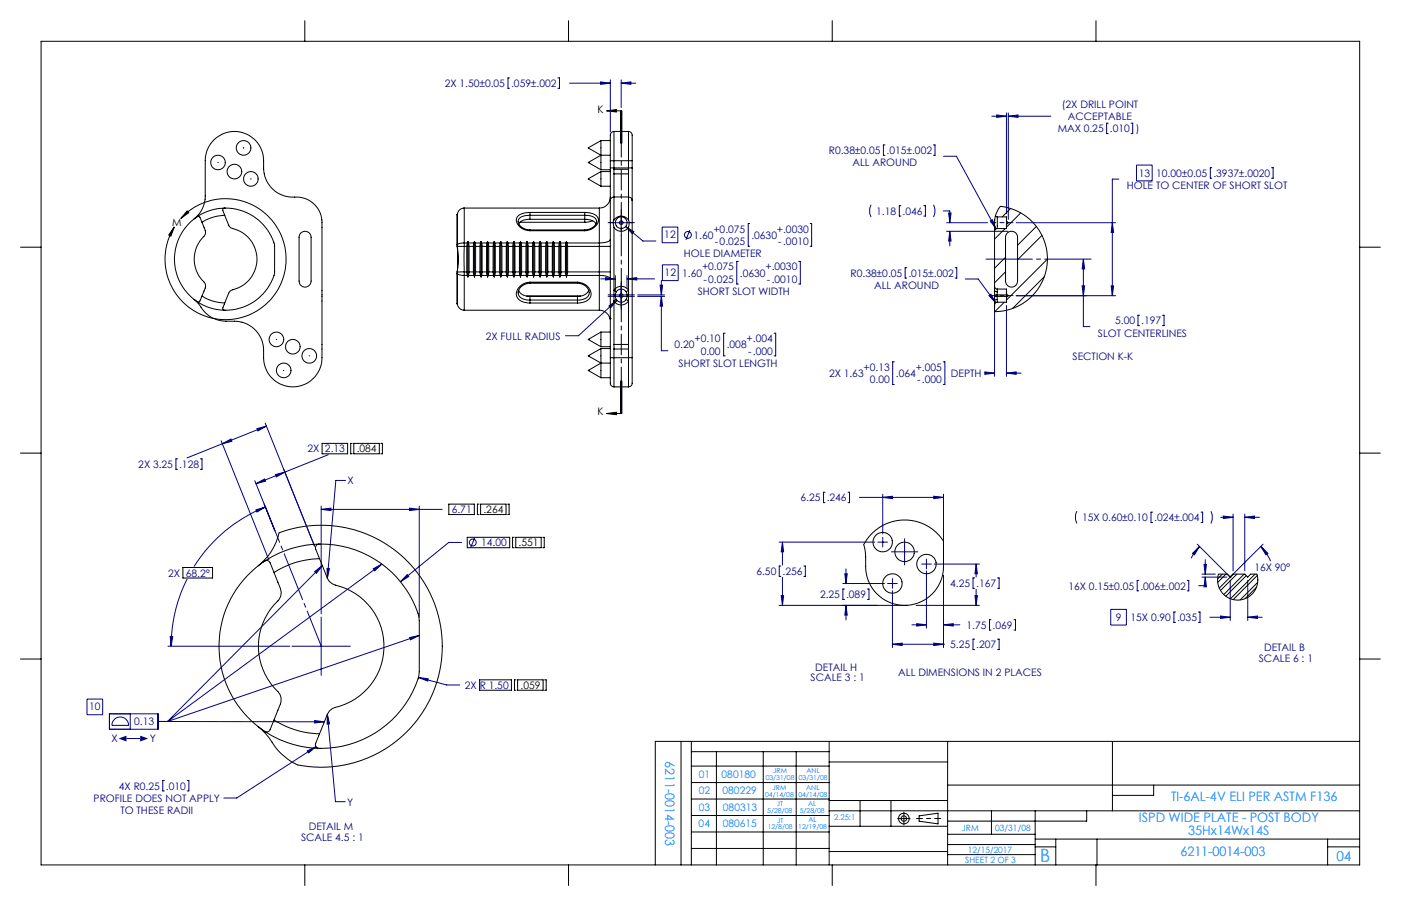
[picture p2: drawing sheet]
<svg xmlns="http://www.w3.org/2000/svg" width="432mm" height="279mm" viewBox="0 0 432 279" stroke-linecap="round" stroke-linejoin="round" font-family="sans-serif">
<g fill="none" stroke="#000" stroke-width=".31">
<path d="M12.7 12.7h406.4v254h-406.4zM93.9 6.4v6.3M175.2 6.4v6.3M256.5 6.4v6.3M337.8 6.4v6.3M6.3 76.2h6.4M419.1 76.2h6.3M6.3 139.7h6.4M419.1 139.7h6.3M6.3 203.2h6.4M419.1 203.2h6.3M209.9 228.6v38.1"/>
<path d="M213.1 228.6v38.1M213.1 231.8h42.5M213.1 236.3h42.5M220.8 231.8v34.9M235.2 231.8v34.9M245.4 231.8v34.9M255.6 228.6v38.1M255.6 235h36.5M292.1 228.6v38.1M342.9 228.6v21.4M419.1 228.6h-217.1v38.1M213.1 241.3h42.5"/>
<path d="M213.1 246.4h42.5M213.1 251.5h42.5M213.1 256.6h42.5M255.6 250h163.5M255.6 246.9h36.5M255.6 254.8h36.5M265.1 246.9v7.9M274.6 246.9v7.9M276.6 252.4h3.9M278.6 250.5v3.9M283.3 251.6l5.8-.8v3.3l-5.8-.8zM292.1 242.1h127"/>
<path d="M292.1 257.3h27M305.6 250v7.3M319.1 250v16.7M319.1 258.8h100M325.4 258.8v7.9M334.9 250v3.2h-42.8M338.1 258.8v7.9M355.6 242.1v3.2h-12.7M409.2 258.8v7.9M93.9 266.7v6.4M175.2 266.7v6.4M213.1 261.7h42.5"/>
<path d="M255.6 262.6h36.5M256.5 266.7v6.4M292.1 260.5h27M292.1 263.6h27M319.1 261.2h6.3M337.8 266.7v6.4M409.2 261.2h9.9"/>
<circle cx="278.6" cy="252.4" r="1.65"/>
<circle cx="278.6" cy="252.4" r=".83"/>
</g>
<path d="M282.5 252.4h7.4" fill="none" stroke="#000" stroke-width=".31" stroke-dasharray="15.2 1.3 1.3 1.3" stroke-dashoffset="13.4"/>
<g fill="none" stroke="#000080" stroke-width=".31">
<path d="M350.3 50.9h4.8v4.9h-4.8zM204.1 70h4.8v4.9h-4.8zM212.6 70.9l-1.2 3M204.2 81.7h4.8v4.8h-4.8zM146.3 165.8l-1.2 3M342.3 187.9h4.9v4.9h-4.9zM35.3 221.8a2.57 2.57 0 0 1 2.8-.5 2.57 2.57 0 0 1 1.5 2.4h-5.1l.1-.9zM39 227.8h4.2"/>
<circle cx="212" cy="72.4" r="1.06"/>
<circle cx="145.7" cy="167.3" r="1.07"/>
</g>
<path d="M36.5 227.8l2.5 .9v-1.8zM43.2 226.9l2.4 .9-2.4 .9z" fill="#000080"/>
<g fill="none" stroke="#000080" stroke-width=".31">
<path d="M157 24h-.4v3.2h.4M171.9 24h.5v3.2h-.5M175.5 25.6h12.6M185.1 25.3l3 .3-3 .4zM188.1 24.6v16.1M191.5 24.6v8.6M191.5 25.6h4.5M191.5 25.6l3-.3v.7zM305.7 35.8h4.5M307.2 35.5l3 .3-3 .4zM310.2 34.8v31.1M310.8 35.8l3-.3v.7z"/>
<path d="M310.8 34.8v32.9M310.8 35.8h13.1M341.6 38h-.5v3.2h.5M348.6 38h.5v3.2h-.5M272.8 44.7h-.5v3.2h.5M287.7 44.7h.5v3.2h-.5M290.8 48.2h4l12.2 22.4M344.8 55.2h-2v36M373.5 51.7h-.5v3.3h.5M391.9 51.7h.5v3.3h-.5M189.2 68.7h4.5M191.5 66.4v4.5"/>
<path d="M192.8 69.8l2.6 1.7-.5 .6zM192.8 69.8l5.4 4.5h3.9M231.1 68.9h-.5v7.1h.5M249.7 68.9h.5v7.1h-.5M268.5 63.1l-.5 1.5 .1 1.2 .4 1.1M277.7 63.4h-.5v3.2h.5M284.7 63.4h.5v3.2h-.5M287.7 63.1l.4 1.5-.1 1.5-.3 .8M290.7 65.1h2v3.6M291.7 68.7h12.7M291.7 71.3h19.1M292.4 65.7h.7l-.4 3z"/>
<path d="M292.7 71.3l.4 3h-.7zM292.7 71.3v4.5M305.2 68.1l.7-.3 1.1 2.8zM313.2 68.7h30.7M333.9 79.9l.4 3h-.8zM333.9 79.9v20.8h2M342.8 68.7l.4 3h-.7zM185.2 86h4.5M186.7 85.6l3 .4-3 .4zM187.7 94.4l2.4-1.8-1.9 2.3zM189.2 90.9h4.5M189.2 91.4h4.5"/>
<path d="M189.7 85v5M190.1 92.6l-11.8 10.9h-4M191.5 88.7v5M193.3 86l3-.4v.8zM193.3 85v4M193.3 86h8.5M196.5 90.9h8.3M196.5 91.4h8.3M203.4 87.9h.8l-.4 3zM203.8 91.4l.4 3h-.8zM203.8 91.4v16.8h2M203.8 86.5v4.4"/>
<path d="M227.6 80.6h-.5v7h.5M246.2 80.6h.5v7h-.5M279.5 82.5h-.5v3.3h.5M294.4 82.5h.5v3.3h-.5M297.5 86h4l5.4 7.4M304.8 91.2l.6-.5 1.5 2.7zM306.5 91.7v24.4M310.2 94.2v21.9M313.2 91.2h30.7M333.5 88.2h.8l-.4 3zM342.5 88.2h.7l-.4 3zM351.2 97.2h-.5v3.2h.5"/>
<path d="M358.3 97.2h.5v3.2h-.5M223.5 102.8h-.5v6.9h.5M238.6 102.8h.5v6.9h-.5M275.6 111.6h-.5v7h.5M290.7 111.6h.5v7h-.5M303.5 114.7l3 .4-3 .3zM304.6 115.1h1.9M310.2 115.1l3-.4v.7zM310.2 115.1h4.5M68.2 135.9l14.7 36.7M68.5 136.8l2.7-1.4 .3 .7zM79.2 132.2l2.9-.8-2.6 1.5z"/>
<path d="M81.7 130.5l15.2 37.9M82.1 131.4l-24.5 9.8M54.7 141.5h-.5v3.2h.5M61.8 141.5h.5v3.2h-.5M78.5 148.2l6.2 15.5-3.3-8.3M78.9 157.2l2.9-.8-2.6 1.5zM78.9 149.2l2.7-1.5 .2 .7zM81.8 156.4a46 46 0 0 0-22 18.3M84.9 146.4l2.9-.8-2.6 1.5zM99 157.1l3-.4v.7zM99 156.1v33.2M99 157.1h37.3"/>
<path d="M101.2 140.2l-22.3 9M106.5 148.2h-3l-2.6 30.1M126.2 156.7l3 .4-3 .3zM129.2 156.1v34.3M254.3 151.8h-.5v3.2h.5M261.4 151.8h.4v3.2h-.4M264.9 153.4h25.9M272.1 153.4l3-.4v.8zM272.1 152.4v12.3M287.8 153l3 .4-3 .4zM290.8 152.4v17.7M331.9 157.7l-.4 1.4v1.2l.4 1.1"/>
<path d="M355.2 157.9h-.4v3.2h.4M370.2 157.9h.5v3.2h-.5M373.2 157.7l.4 1.4v1.2l-.4 1.1M376.2 159.5h3.8M377 159.1l3 .4-3 .4zM380 158.5v17.6M383.6 159.5l3-.4v.8zM383.6 158.5v17.6M383.6 159.5h4.6M57.7 178.5a46.7 46.7 0 0 0-5 20.8M97 176.3l2.3-1.9-1.8 2.4zM99.3 174.4l-47.7 48.1"/>
<path d="M100.8 175.3l.7 .1-.6 2.9zM115 175.4l2.7-1.4-2.2 2zM117.7 174l-66.1 48.5M125.5 177.2l.5 .6-2.6 1.6zM142.3 167.3h-4l-14.9 12.1M240.1 167.2h29.5M240.7 174.6h-.5v3.2h.5M241.2 167.2l.3 3h-.7zM241.2 167.2v7.1M241.2 178v8.7M247.8 174.6h.4v3.2h-.4M259.8 180h12.8"/>
<path d="M260.4 177h.7l-.4 3zM260.7 175.4v4.6M270.5 167.2h3M272.1 165.7v3M273.5 180h3M274.7 170.2h8.2M275.1 178.4v3M278.8 166.2v8M284.1 174h3M285.5 172.4v3M285.5 176.1v17.6M287.9 174h14"/>
<path d="M290.8 177.4v22.3M300.4 178.2h-.5v3.2h.5M300.8 174l.4 3h-.7zM300.8 174v3.9M307.4 178.2h.5v3.2h-.5M351 179h-.5v3.2h.5M365.9 179h.5v3.2h-.5M367.6 170.6l2.1-2.1-1.6 2.6zM369 167.8l10.4 10.4M369.7 168.5l-1.4 1.8-1.2 1.9M370.5 178h7.6M370.5 177.1h4"/>
<path d="M371.1 174.1h.7l-.3 3zM371.5 178l.3 3h-.7zM371.5 178v2.6h-2M371.5 172.6v4.5M379.2 179v12.3M384.6 179v12.3M388.6 168.5l2.2 2.1-.6 .5zM388.6 168.5l1.7 2.1 1.3 2.4M389.3 167.8l-10.2 10.2M51.8 199.3h37.5M52.5 196.3h.7l-.5 3zM90 199.3h18"/>
<path d="M99 190.3v18M126.3 196.6l2.9-.6-2.7 1.3zM129.2 196l-77.6 26.5M240.1 186.7h39.7M240.8 183.7h.7l-.3 3zM260.3 181.6h-.5v3.3h.5M260.7 186.7l.4 3h-.7zM260.7 186.7v4.5M267.3 181.6h.5v3.3h-.5M275.1 198.7l3-.4v.8zM275.1 182.2v17.5M275.1 198.7h15.7"/>
<path d="M281.1 192.7h4.4M282.4 186.7h19.5M282.5 192.3l3 .4-3 .4zM287.8 198.3l3 .4-3 .4zM290.8 192.7l3-.4v.8zM290.8 198.7h.1M290.8 192.7h5M300.4 197.1h-.5v3.2h.5M300.5 183.7h.7l-.4 3zM300.8 181.7v5M305.4 191.1h-.4v3.2h.4M307.4 197.1h.5v3.2h-.5"/>
<path d="M312.5 191.1h.5v3.2h-.5M362.3 188.7h-.5v3.2h.5M369.4 188.7h.5v3.2h-.5M372.9 190.4h6.3M376.2 190l3 .4-3 .3zM384.6 190.4l3-.4v.7zM384.6 190.4h4.4M26.8 215.6h4.8v4.8h-4.8zM129 208.9l3 .4-.2 .7zM129 208.9l8.7 2.3h4M33.7 220.1h14.9v4.8h-14.9zM40.1 220.1v4.8"/>
<path d="M48.6 222.5h3M51.6 222.5l48.4 .1M94.7 231.6l2.7-1.3-2.3 1.9zM97 222.2l3 .4-3 .4zM97.4 230.3l-24.4 15.8h-4M100.9 220.3l.7 2.9-.8 .1zM100.9 220.3l2.5 26.9h3M50.7 240.7h-.5v3.2h.5M57.7 240.7h.5v3.2h-.5"/>
</g>
<g fill="none" stroke="#000" stroke-width=".31">
<path d="M187 34.2h4.5M187 34.2l3-.4v.7zM191.3 34.2v10M191.5 34.2v10M191.7 34.2v10M53.7 70l-1 2.8-.7-.3zM55.7 67.4a18.6 18.6 0 0 1 31.2 6 18.6 18.6 0 0 1-19.4 25.2 18.6 18.6 0 0 1-13.8-28.6M57.7 65.1l.5 .5-2.5 1.8zM191.3 117.5v10M191.5 117.5v10h-4.5M191.7 117.5v10zM99.3 136.7h7.8v3.2h-7.8z"/>
<path d="M108.5 136.7h-.4v3.2h.4M109 136.7h7.9v3.2h-7.9zM117.4 136.7h.5v3.2h-.5M187 127.5l3-.4v.8zM138.3 155.5h7.9v3.2h-7.9zM147.6 155.5h-.5v3.2h.5M148.1 155.5h7.9v3.2h-7.9zM156.5 155.5h.4v3.2h-.4M56.4 175h9.1v3.3h-9.1zM144 165.7h13.1v3.2h-13.1zM158.5 165.7h-.5v3.2h.5M159 165.7h7.8v3.2h-7.8z"/>
<path d="M167.3 165.7h.4v3.2h-.4M147.8 209.7h9.8v3.2h-9.8zM159 209.7h-.4v3.2h.4M159.5 209.7h7.9v3.2h-7.9zM167.9 209.7h.4v3.2h-.4"/>
</g>
<path d="M191.5 34.2v93.3" fill="none" stroke="#000" stroke-width=".31" stroke-dasharray="6.3 1.3 1.3 1.3" stroke-dashoffset="2.2"/>
<path d="M189.2 68.7h-1.8M191.5 66.4v-1.8M191.5 70.9v1.8M193.7 68.7h1.8M189.2 90.9h-1.8M189.2 91.4h-1.8M191.5 88.7v-1.8M191.5 93.2v1.8M191.5 89.1v-1.8M191.5 93.6v1.8M193.7 90.9h1.8M193.7 91.4h1.8" fill="none" stroke="#000080" stroke-width=".31" stroke-dasharray="15.2 1.3 1.3 1.3"/>
<path d="M312.2 68.7h-6.8M312.2 91.2h-6.8" fill="none" stroke="#000080" stroke-width=".31" stroke-dasharray="15.2 1.3 1.3 1.3" stroke-dashoffset="13.7"/>
<path d="M303.9 79.9h32.4" fill="none" stroke="#000080" stroke-width=".31" stroke-dasharray="15.2 1.3 1.3 1.3" stroke-dashoffset="1"/>
<path d="M99 199.3l-17.2-42.9" fill="none" stroke="#000080" stroke-width=".31" stroke-dasharray="15.2 1.3 1.3 1.3" stroke-dashoffset="3.6"/>
<path d="M126.2 156.7l3 .4-3 .3zM99 157.1l3-.4v.7zM125.5 177.2l-2.1 2.2 2.6-1.6zM129 208.9l2.8 1.1 .2-.7zM94.7 231.6l.4 .6 2.3-1.9zM84.9 146.4l2.9-.8-2.6 1.5zM78.9 149.2l2.7-1.5 .2 .7zM78.9 157.2l2.9-.8-2.6 1.5zM52.5 196.3h.7l-.5 3z" fill="#000080"/>
<path d="M53.7 70l-1 2.8-.7-.3zM57.7 65.1l.5 .5-2.5 1.8zM187 34.2l3-.4v.7zM187 127.5l3-.4v.8z" fill="#000"/>
<g fill="#000080">
<path d="M97 222.2l3 .4-3 .4zM126.3 196.6l2.9-.6-2.7 1.3zM115 175.4l2.7-1.4-2.2 2zM97 176.3l2.3-1.9-1.8 2.4z"/>
<path d="M100.9 220.3l.7 2.9-.8 .1zM100.8 175.3l.7 .1-.6 2.9z"/>
<path d="M185.1 25.3l3 .3-3 .4zM191.5 25.6l3-.3v.7zM333.5 88.2h.8l-.4 3zM333.9 79.9l.4 3h-.8z"/>
<path d="M260.4 177h.7l-.4 3zM260.7 186.7l.4 3h-.7zM300.8 174l.4 3h-.7zM300.5 183.7h.7l-.4 3zM241.2 167.2l.3 3h-.7zM240.8 183.7h.7l-.3 3zM290.8 192.7l3-.4v.8zM282.5 192.3l3 .4-3 .4zM287.8 198.3l3 .4-3 .4zM275.1 198.7l3-.4v.8zM287.8 153l3 .4-3 .4zM272.1 153.4l3-.4v.8zM377 159.1l3 .4-3 .4zM383.6 159.5l3-.4v.8zM376.2 190l3 .4-3 .3zM384.6 190.4l3-.4v.7zM388.6 168.5l2.2 2.1-.6 .5zM367.6 170.6l2.1-2.1-1.6 2.6zM371.5 178l.3 3h-.7zM371.1 174.1h.7l-.3 3zM192.8 69.8l2.1 2.3 .5-.6zM203.4 87.9h.8l-.4 3zM203.8 91.4l.4 3h-.8zM187.7 94.4l.5 .5 1.9-2.3zM193.3 86l3-.4v.8zM186.7 85.6l3 .4-3 .4zM305.2 68.1l1.8 2.5-1.1-2.8zM292.4 65.7h.7l-.4 3zM292.7 71.3l.4 3h-.7zM307.2 35.5l3 .3-3 .4zM310.8 35.8l3-.3v.7zM304.8 91.2l2.1 2.2-1.5-2.7zM342.8 68.7l.4 3h-.7zM342.5 88.2h.7l-.4 3zM303.5 114.7l3 .4-3 .3zM310.2 115.1l3-.4v.7zM79.2 132.2l2.9-.8-2.6 1.5zM68.5 136.8l2.7-1.4 .3 .7z"/>
</g>
<g fill="none" stroke="#000" stroke-width=".31">
<path d="M67.2 50.1h.1M75.1 45.6h.1M77.3 55.2h.1M181.3 55.1v.1M181.3 55.2l3.9 2.2M181.3 45.6h.1M181.3 50.1h.1M181.3 45.6l3.9 2.3M181.3 50.1l3.9 2.3M185.2 52.9v4.5M185.2 43.4v4.5M185.2 47.9v4.5"/>
<path d="M185.2 52.9h2.9M185.2 57.4h2.9M185.2 52.9l-3.9 2.2M185.2 43.4h2.9M185.2 47.9h2.9M185.2 43.4l-3.9 2.2M185.2 52.4h2.9M185.2 47.9l-3.9 2.2M188.1 51.8h1.1M188.1 51.8v10.1M188.1 49.6h1.1M188.1 49.6v2.2"/>
<path d="M189.2 40.5a1.59 1.59 0 0 0-1.1 2.2v6.9M189.2 51.8v.4M189.2 52.2v1.4M189.2 53.6v7.1M189.2 40.5v9.1M189.2 40.5h4.5M189.2 49.6v2.2M189.2 53.6h4.5M189.2 51.8h4.5M189.2 52.2h4.5M189.2 49.6h4.5M193.7 40.5a1.65 1.65 0 0 1 1.1 2.2v6.9"/>
<path d="M193.7 52.2v1.4M193.7 51.8v.4M193.7 51.8h1.1M193.7 49.6h1.1M193.7 53.6v7.1M193.7 40.5v9.1M193.7 49.6v2.2M194.8 51.8v10.1M194.8 49.6v2.2M59.8 67.5a9 9 0 0 0 3.5-6.6v-11.3a9 9 0 0 1 8.9-9.1 9 9 0 0 1 9 9.1v2.5a9.1 9.1 0 0 0 10.4 8.7 8 8 0 0 1 7.6 9.3v40.2a9 9 0 0 1-9 9 9 9 0 0 1-9-9 9.8 9.8 0 0 0-3.6-9.5l-2.2-1.2a12.6 12.6 0 0 0-5.8-.5 9.3 9.3 0 0 1-8.1-5l-1.7-1.8M60.8 66.8a15.7 15.7 0 0 0 0 26.3M60.8 66.8l.4-.1 .4 .3 1.3 3.1a2.32 2.32 0 0 1-.6 3.4 9.9 9.9 0 0 0 .9 13.9 2.67 2.67 0 0 1-.3 2.4l-1.3 3.1-.3 .2h-.5"/>
<path d="M69.2 64.2a15.5 15.5 0 0 1 15.4 11.8v6.2a11.1 11.1 0 0 1-3.5 8.4 15.8 15.8 0 0 1-11.9 5.1M69.2 64.2a.54 .54 0 0 0-.5 .7l1.8 4.5a2.22 2.22 0 0 0 2 1.3 9.7 9.7 0 0 1 6.7 9.9 9.7 9.7 0 0 1-7.9 8.9l-.8 .9-1.8 4.5a.54 .54 0 0 0 .5 .8M69.2 64.2a15.4 15.4 0 0 0-8.4 2.6M69.3 66.4a13.5 13.5 0 0 0-7.1 2.1M92.7 71.9a1.87 1.87 0 0 1 2-.4 1.87 1.87 0 0 1 1.2 1.7v13.5a1.85 1.85 0 0 1-1.9 1.8 1.85 1.85 0 0 1-1.8-1.8v-13.5zM140.9 75.5v.5M140.9 66.3v9.2M140.9 66.1v.2M140.9 76l.2 3.3-.2 4.5M140.9 76l.3 3.3-.3 4.6M140.9 76h2.2M140.9 66.1v9.4"/>
<path d="M140.9 66.1h.1M140.9 76h.1M140.9 75.5h.1M143.1 64.2h-.1a2.2 2.2 0 0 0-2.1 1.9M143.1 76v7.9M143.1 74.9v1.1M143.1 74.9l-1.4 .2-.8 .4M143.1 64.2v10.7M143.1 64.2h41.6M143.1 76h.8M143.1 74.9h.9M143.9 76v7.9"/>
<path d="M144 74.9l-.1 1.1M144.2 74.5l-.2 .4M144.2 74.5l.2 .4M144.2 74.5v10.9M144.4 74.9l.2 1.1M144.4 74.9h1.7M144.6 76h1.3M144.6 76v7.9M145.9 76v7.9M146.1 74.9l-.2 1.1M146.2 74.5l.2 .4M146.2 74.5l-.1 .4"/>
<path d="M146.2 74.5v10.9M146.4 74.9l.2 1.1M146.4 74.9h1.7M146.6 76h1.3M146.6 76v7.9M147.9 76v7.9M148.1 74.9l-.2 1.1M148.3 74.5l.1 .4M148.3 74.5l-.2 .4M148.3 74.5v10.9M148.4 74.9l.2 1.1M148.4 74.9h1.7"/>
<path d="M148.6 76h1.4M148.6 76v7.9M150 76v7.9M150.1 74.9l-.1 1.1M150.3 74.5l.2 .4M150.3 74.5l-.2 .4M150.3 74.5v10.9M150.5 74.9l.1 1.1M150.5 74.9h1.7M150.6 76h1.4M150.6 76v7.9M152 76v7.9"/>
<path d="M152.2 74.9l-.2 1.1M152.3 74.5l.2 .4M152.3 74.5l-.1 .4M152.3 74.5v10.9M152.5 74.9l.1 1.1M152.5 74.9h1.7M152.6 76h1.4M152.6 76v7.9M154 76v7.9M154.2 74.9l-.2 1.1M154.3 74.5l.2 .4M154.3 74.5l-.1 .4"/>
<path d="M154.3 74.5v10.9M154.5 74.9l.2 1.1M154.5 74.9h1.7M154.7 76h1.3M154.7 76v7.9M156 76v7.9M156.2 74.9l-.2 1.1M156.4 74.5l.1 .4M156.4 74.5l-.2 .4M156.4 74.5v10.9M156.5 74.9l.2 1.1M156.5 74.9h1.7"/>
<path d="M156.7 76h1.3M156.7 76v7.9M158 76v7.9M158.2 74.9l-.2 1.1M158.4 74.5l.1 .4M158.4 74.5l-.2 .4M158.4 74.5v10.9M158.5 74.9l.2 1.1M158.5 74.9h1.8M158.7 76h1.4M158.7 76v7.9M160.1 76v7.9"/>
<path d="M160.2 68.5h20M160.3 74.9l-.2 1.1M160.4 74.5l.2 .4M160.4 74.5l-.1 .4M160.4 74.5v10.9M160.6 74.9l.2 1.1M160.6 74.9h1.7M160.8 76h1.3M160.8 76v7.9M162.1 76v7.9M162.3 74.9l-.2 1.1M162.5 74.5l.1 .4"/>
<path d="M162.5 74.5l-.2 .4M162.5 74.5v10.9M162.6 74.9l.2 1.1M162.6 74.9h1.7M162.8 76h1.3M162.8 76v7.9M163.3 66.4a3 3 0 0 0-3.6 1.9 3.4 3.4 0 0 0 3.6 2.6M163.3 65.5a4.4 4.4 0 0 0-4 1.7 3.6 3.6 0 0 0 4 4M163.3 65.5v.9M163.3 67.6h16.9a3.6 3.6 0 0 1 3.5 1.4M163.3 67.6a3.8 3.8 0 0 0-3.4 1.4M163.3 70.9v.3"/>
<path d="M163.3 70.9h16.9M163.3 65.5h16.9M163.3 71.2h16.9M163.3 66.4v1.2M163.3 66.4h16.9M164.1 76v7.9M164.3 74.9l-.2 1.1M164.5 74.5l.1 .4M164.5 74.5l-.2 .4M164.5 74.5v10.9M164.6 74.9l.2 1.1M164.6 74.9h1.7"/>
<path d="M164.8 76h1.4M164.8 76v7.9M166.2 76v7.9M166.3 74.9l-.1 1.1M166.5 74.5l.2 .4M166.5 74.5l-.2 .4M166.5 74.5v10.9M166.7 74.9l.1 1.1M166.7 74.9h1.6M166.8 76h1.4M166.8 76v7.9M168.2 76v7.9"/>
<path d="M168.3 74.9l-.1 1.1M168.5 74.5l.2 .4M168.5 74.5l-.2 .4M168.5 74.5v10.9M168.7 74.9l.1 1.1M168.7 74.9h1.7M168.8 76h1.4M168.8 76v7.9M170.2 76v7.9M170.4 74.9l-.2 1.1M170.5 74.5l-.1 .4M170.5 74.5l.2 .4"/>
<path d="M170.5 74.5v10.9M170.7 74.9l.2 1.1M170.7 74.9h1.7M170.9 76h1.3M170.9 76v7.9M172.2 76v7.9M172.4 74.9l-.2 1.1M172.6 74.5l.1 .4M172.6 74.5l-.2 .4M172.6 74.5v10.9M172.7 74.9l.2 1.1M172.7 74.9h1.7"/>
<path d="M172.9 76h1.4M172.9 76v7.9M174.3 76v7.9M174.4 74.9l-.1 1.1M174.6 74.5l.2 .4M174.6 74.5l-.2 .4M174.6 74.5v10.9M174.8 74.9l.1 1.1M174.8 74.9h9.9M174.9 76v7.9M174.9 76h9.8M180.2 66.4a3.4 3.4 0 0 1 3.7 1.7 3.4 3.4 0 0 1-3.7 2.8"/>
<path d="M180.2 65.5a3.9 3.9 0 0 1 4.2 2.2 4 4 0 0 1-4.2 3.5M180.2 65.5v.9M180.2 70.9v.3M180.2 66.4v2.1M182.6 68.1l-2.4 .4M184.7 76h3.4M184.7 74.9v1.1M184.7 64.2v10.7M184.7 76v7.9M188.1 60.8a3.4 3.4 0 0 1-3.4 3.4M188.1 61.9v6.8M188.1 68.7h.9"/>
<path d="M188.1 73.8a3.1 3.1 0 0 1-2.9 1.1h-.5M188.1 68.7v41.6M189 68.7l.2 1.4M189.2 60.7a1.14 1.14 0 0 0-1.1 1.2M189.2 67.8l-.2 .9M189.2 67.8a2.69 2.69 0 0 1 4.5 0M189.2 70.1a2.65 2.65 0 0 0 4.5 0M189.2 60.7v7.1M189.2 60.7h4.5M189.2 70.1v40.2M193.7 60.7a1.14 1.14 0 0 1 1.1 1.2M193.7 67.8l.2 .9"/>
<path d="M193.7 60.7v7.1M193.7 70.1v40.2M193.9 68.7l-.2 1.4M193.9 68.7h.9M194.8 61.9v6.8M194.8 68.7v41.6M306.5 71.3v17M306.8 66.6l.9-2.1 .8-.9 1.9 .4 2.6 .8 1.9 1 2.2 1.6 2.2 2.2 2 3.4 1.2 3.6 .3 3.7-.3 2.7-1.1 3.5-1.7 3-2.8 2.9-3.5 2.2-4.1 1.3-2.8 .2v-2M306.8 66.6l.6 .3M306.8 66.6l-.3 4.7M307.4 70.5a.84 .84 0 0 0-.9 .8M307.4 66.9v3.6"/>
<path d="M307.4 66.9h2.8v1.2M309.8 70.5l-3.3 3.2M309.9 79.3l-3.4 3.4M310.2 68.1v1.2M310.2 69.3v1.2h-2.8M310.2 68.1l.6 .6-.6 .6M310.4 71.9a1.86 1.86 0 0 1 2.1-.4 1.86 1.86 0 0 1 1.1 1.7v13.5a1.85 1.85 0 0 1-1.8 1.8 1.85 1.85 0 0 1-1.9-1.8v-13.5zM311.5 64.3l-2.6 2.6M314.6 65.7l-4.4 4.4M319.4 69.8l-5.8 5.8M321.1 72.6l-7.5 7.5M322.8 79.9l-12.6 12.6"/>
<path d="M60.8 93.1a15.6 15.6 0 0 0 8.4 2.6M62.2 91.3a13.3 13.3 0 0 0 7.1 2.1M140.9 84.3v9.3M140.9 93.6v.2M140.9 84.3v.1M140.9 83.8v.5M140.9 84.4l.8 .4 1.4 .1M140.9 93.8l.6 1.2 .7 .5 .7 .1M140.9 84.4v9.4M140.9 83.8v.1M140.9 83.9v.5M142.9 95.7h.2"/>
<path d="M143.1 83.9v1M143.1 83.9h-2.2M143.1 84.9v10.8M143.1 95.7h41.6M143.1 83.9h.8M143.1 84.9h.9M143.9 83.9l.1 1M144 84.9l.2 .5M144.4 84.9l-.2 .5M144.4 84.9h1.7M144.6 83.9l-.2 1M144.6 83.9h1.3"/>
<path d="M145.9 83.9l.2 1M146.1 84.9l.1 .5M146.4 84.9l-.2 .5M146.4 84.9h1.7M146.6 83.9l-.2 1M146.6 83.9h1.3M147.9 83.9l.2 1M148.1 84.9l.2 .5M148.4 84.9l-.1 .5M148.4 84.9h1.7M148.6 83.9l-.2 1M148.6 83.9h1.4"/>
<path d="M150 83.9l.1 1M150.1 84.9l.2 .5M150.5 84.9l-.2 .5M150.5 84.9h1.7M150.6 83.9l-.1 1M150.6 83.9h1.4M152 83.9l.2 1M152.2 84.9l.1 .5M152.5 84.9l-.2 .5M152.5 84.9h1.7M152.6 83.9l-.1 1M152.6 83.9h1.4"/>
<path d="M154 83.9l.2 1M154.2 84.9l.1 .5M154.5 84.9l-.2 .5M154.5 84.9h1.7M154.7 83.9l-.2 1M154.7 83.9h1.3M156 83.9l.2 1M156.2 84.9l.2 .5M156.5 84.9l-.1 .5M156.5 84.9h1.7M156.7 83.9l-.2 1M156.7 83.9h1.3"/>
<path d="M158 83.9l.2 1M158.2 84.9l.2 .5M158.5 84.9l-.1 .5M158.5 84.9h1.8M158.7 83.9l-.2 1M158.7 83.9h1.4M159.8 89.5a3.4 3.4 0 0 0 3.5 1.9M160.1 83.9l.2 1M160.3 84.9l.1 .5M160.6 84.9l-.2 .5M160.6 84.9h1.7M160.8 83.9l-.2 1"/>
<path d="M160.8 83.9h1.3M162.1 83.9l.2 1M162.3 84.9l.2 .5M162.3 91.3h16.7M162.6 84.9l-.1 .5M162.6 84.9h1.7M162.8 83.9l-.2 1M162.8 83.9h1.3M163.3 87.3a3.2 3.2 0 0 0-3.5 3.6 3.6 3.6 0 0 0 3.5 1.6M163.3 87a4 4 0 0 0-4.1 4.4 4.2 4.2 0 0 0 4.1 2.1M163.3 92.5v1M163.3 87v.3"/>
<path d="M163.3 87.3h14.7M163.3 93.5h14.7M163.3 87h14.7M163.3 91.4v1.1M163.3 92.5h14.7M163.3 91.4h14.7M164.1 83.9l.2 1M164.3 84.9l.2 .5M164.6 84.9l-.1 .5M164.6 84.9h1.7M164.8 83.9l-.2 1M164.8 83.9h1.4"/>
<path d="M166.2 83.9l.1 1M166.3 84.9l.2 .5M166.7 84.9l-.2 .5M166.7 84.9h1.6M166.8 83.9l-.1 1M166.8 83.9h1.4M168.2 83.9l.1 1M168.3 84.9l.2 .5M168.7 84.9l-.2 .5M168.7 84.9h1.7M168.8 83.9l-.1 1M168.8 83.9h1.4"/>
<path d="M170.2 83.9l.2 1M170.4 84.9l.1 .5M170.7 84.9l-.2 .5M170.7 84.9h1.7M170.9 83.9l-.2 1M170.9 83.9h1.3M172.2 83.9l.2 1M172.4 84.9l.2 .5M172.7 84.9l-.1 .5M172.7 84.9h1.7M172.9 83.9l-.2 1M172.9 83.9h1.4"/>
<path d="M174.3 83.9l.1 1M174.4 84.9l.2 .5M174.8 84.9l-.2 .5M174.8 84.9h9.9M174.9 83.9l-.1 1M174.9 83.9h9.8M178 87.3a3.1 3.1 0 0 1 3.4 3.8 3.7 3.7 0 0 1-3.4 1.4M178 87a3.9 3.9 0 0 1 4 4.5 4.1 4.1 0 0 1-4 2M178 92.5v1M178 87v.3M178 91.4v1.1M181.5 89.5a3.4 3.4 0 0 1-3.5 1.9"/>
<path d="M184.7 95.7a3.4 3.4 0 0 1 3.3 2.5M184.7 84.9h.5a3.1 3.1 0 0 1 2.9 1.1M184.7 83.9v1M184.7 83.9h3.4M184.7 84.9v10.8M188 98.2l.1 .3M188 98.2h.1M188 98.1l.1 .2M188 98.1v.1M188 98.1l.1 .3M189.2 90.9h.5M189.2 91.4h.5"/>
<path d="M189.7 91.4l.2 1M189.7 90.9v.5M189.9 90l-.7-.5a2.65 2.65 0 0 1 4.5 0l-.7 .5M189.9 90a1.81 1.81 0 0 1 3.1 0M189.9 92.4l-.7 .4a2.65 2.65 0 0 0 4.5 0l-.7-.4M189.9 92.4a1.81 1.81 0 0 0 3.1 0M189.9 90l-.2 .9M193 90l.3 .9M193.3 91.4l-.3 1M193.3 91.4h.4M193.3 90.9h.4M193.3 90.9v.5"/>
<path d="M306.5 88.3a.84 .84 0 0 0 .9 .8M306.5 89.5l.3 .4 .6 .1M306.5 88.3v1.2M306.5 92.8v1.3M306.5 90.9h.8M306.5 91.4h.8M306.5 89.5v3.3M307.3 91.4l.1 1M307.3 91.4h2.9M307.3 90.9h2.9M307.3 90.9v.5M307.4 93.2a.84 .84 0 0 0-.9 .9"/>
<path d="M307.4 89.1v.9M307.4 92.4l-.6 .1-.3 .3M307.4 92.4v.8M307.4 90l-.1 .9M307.4 89.1h2.8v1.5M309.5 93.2l-2.9 2.9M309.9 83.8l-3.4 3.4M310.2 90.6v1.1M310.2 91.7v1.5h-2.8M310.2 90.6l.6 .6-.6 .5M321.8 85.4l-9.7 9.7M85.2 104.7h.1"/>
<path d="M87.5 114.2h.1M95.3 109.7h.1M181.3 109.7h.1M181.3 114.2h.1M181.3 114.2l3.9 2.3M181.3 104.7h.1M181.3 104.7l3.9 2.2M181.3 109.7l3.9 2.3M185.2 107.5v4.5M185.2 112v4.5M185.2 102.4v4.5M185.2 107.5h2.9"/>
<path d="M185.2 112h2.9M185.2 107.5l-3.9 2.2M185.2 116.5h2.9M185.2 112l-3.9 2.2M185.2 102.4h2.9M185.2 106.9h2.9M185.2 102.4l-3.9 2.3M188.1 110.3v7.7a1.13 1.13 0 0 0 1.1 1.3M188.1 110.3h1.1M189.2 110.3v9M189.2 119.3h4.5M189.2 106.2h4.5"/>
<path d="M189.2 110.3h4.5M189.2 107.6h4.5M193.7 110.3h1.1M193.7 110.3v9M194.8 110.3v7.7a1.13 1.13 0 0 1-1.1 1.3M79.6 174.5a18.1 18.1 0 0 0 6.5-10.2l3.5-1.1 4.9-1 3.1-.2 5.9 .2 5.1 1 3.7 1.2 3.8 1.7 2.9 1.7 3 2.1 3.8 3.5 2.6 2.9 2.6 3.8 2.2 4.4 1.4 3.7 .9 3.5 .7 4.7 .1 4.6-.5 4.4-1 4.3-1.3 3.8-2.1 4.2-1.9 3.1-2.6 3.2-3.5 3.5-3.5 2.7-3.3 2-3.3 1.6-4.4 1.5-3.6 .8-4.5 .5-4.7-.1-4.1-.6a18 18 0 0 1-9.1-8.4l-3.3-3.4M81.6 173a31.5 31.5 0 0 0 0 52.5M81.6 173a1.1 1.1 0 0 1 1.7 .6l3.1 7.9a4.1 4.1 0 0 1-1.9 5 19.3 19.3 0 0 0 1.2 26.8 3.5 3.5 0 0 1 .7 3.8l-3.1 7.9a1.1 1.1 0 0 1-1.7 .5M98.3 167.8a1.15 1.15 0 0 0-1 1.5l3.6 9a4.7 4.7 0 0 0 4.1 2.6 19.4 19.4 0 0 1 13.3 19.8 19.4 19.4 0 0 1-15.9 17.8l-.9 .8-.6 1-3.6 8.9a1.12 1.12 0 0 0 1 1.6M98.3 167.8a31.4 31.4 0 0 1 30.8 22.5l.1 13.5a16.7 16.7 0 0 1-3 11.5 31.6 31.6 0 0 1-27.9 15.5M98.3 167.8a32 32 0 0 0-16.7 5.2M98.5 172.3a26.5 26.5 0 0 0-14 4.3"/>
<path d="M268.6 164.6l1.5-1.3 2.1-1.3 2.1-.9 2.3-.6h4.2l2.4 .5 1.7 .7 3.4 2.2 2.5 3v7.8a12 12 0 0 1-12 12 12 12 0 0 1-12-12 18.2 18.2 0 0 0-.6-6.7zM272.1 167.2h.1M275.1 180h.1M285.6 174h.1M375.5 177.1h2.7l1 .9 .8-.9h3.6l1 .9 .8-.9h2l.3 1.5-.2 1.6-1 2.3-1.8 1.6-2.5 .9-2.1-.1-2.3-1-1.6-1.8-.6-1.2-.3-1.4zM376.7 177.1l-1.4 1.4M377.8 177.1l-2.5 2.5M380.1 177.1l-4.3 4.3M381.2 177.1l-5 5M383.4 177.1l-6.2 6.2M384.1 177.5l-6.3 6.4M386.8 177.1l-7.6 7.5"/>
<path d="M387.5 177.5l-7.4 7.4M387.6 179.6l-5.4 5.4M387.2 181.2l-3.4 3.4M81.6 225.5a31.6 31.6 0 0 0 16.7 5.3M84.5 222a27 27 0 0 0 14 4.3"/>
<circle cx="67.2" cy="50.1" r="2.25"/>
<circle cx="72.3" cy="52.9" r="2.25"/>
<circle cx="75.1" cy="45.6" r="2.25"/>
<circle cx="77.3" cy="55.2" r="2.24"/>
<circle cx="191.5" cy="68.7" r=".57"/>
<circle cx="191.5" cy="68.7" r="1.8"/>
<circle cx="191.5" cy="91.2" r=".57"/>
<circle cx="85.2" cy="104.7" r="2.25"/>
<circle cx="87.4" cy="114.2" r="2.24"/>
<circle cx="90.2" cy="106.9" r="2.25"/>
<circle cx="95.3" cy="109.7" r="2.26"/>
<circle cx="272" cy="167.2" r="2.99"/>
<circle cx="275" cy="180" r="2.99"/>
<circle cx="278.8" cy="170.2" r="3"/>
<circle cx="285.6" cy="174" r="3"/>
</g>
<text font-size="5.6" fill="#0080ff" x="320.6" y="265.9">B</text>
<text font-size="4.2" fill="#0080ff" x="411.9" y="265.5">04</text>
<g font-size="4" fill="#0080ff">
<text x="205" y="234.6" transform="rotate(90 205 234.6)">6211-0014-003</text>
<text x="360.9" y="247">TI-6AL-4V ELI PER ASTM F136</text>
<text x="351" y="253.5">ISPD WIDE PLATE - POST BODY</text>
<text x="366.2" y="257.5">35Hx14Wx14S</text>
<text x="363.8" y="264">6211-0014-003</text>
</g>
<g font-size="3.2" fill="#000080">
<text x="137.1" y="26.8">2X 1.50±0.05</text>
<text x="157.5" y="26.8">.059±.002</text>
<text x="327.2" y="33.2">(2X DRILL POINT</text>
<text x="326" y="40.8">MAX 0.25</text>
<text x="329.2" y="37">ACCEPTABLE</text>
<text x="342.1" y="40.8">.010</text>
<text x="350.1" y="40.8">)</text>
<text x="255.5" y="47.5">R0.38±0.05</text>
<text x="273.3" y="47.5">.015±.002</text>
<text x="262.7" y="51.3">ALL AROUND</text>
<text x="347.3" y="58.3">HOLE TO CENTER OF SHORT SLOT</text>
<text x="350.9" y="54.4">13</text>
<text x="356.4" y="54.5">10.00±0.05</text>
<text x="374" y="54.5">.3937±.0020</text>
<text x="219.9" y="71.7">+0.075</text>
<text x="239.4" y="71.7">+.0030</text>
<text x="270.1" y="66.2">1.18</text>
<text x="278.2" y="66.2">.046</text>
<text x="204.7" y="73.5">12</text>
<text x="213.8" y="73.6">1.60</text>
<text x="220.3" y="75.5">-0.025</text>
<text x="231.6" y="73.6">.0630</text>
<text x="239.9" y="75.5">-.0010</text>
<text x="210.8" y="79.3">HOLE DIAMETER</text>
<text x="216.4" y="83.4">+0.075</text>
<text x="235.9" y="83.4">+.0030</text>
<text x="204.9" y="85.2">12</text>
<text x="210.3" y="85.3">1.60</text>
<text x="216.8" y="87.2">-0.025</text>
<text x="228.1" y="85.3">.0630</text>
<text x="236.4" y="87.2">-.0010</text>
<text x="262.2" y="85.3">R0.38±0.05</text>
<text x="269.4" y="89.1">ALL AROUND</text>
<text x="280" y="85.3">.015±.002</text>
<text x="215.1" y="91">SHORT SLOT WIDTH</text>
<text x="343.7" y="100">5.00</text>
<text x="351.7" y="100">.197</text>
<text x="149.7" y="104.7">2X FULL RADIUS</text>
<text x="207.9" y="107.4">0.20</text>
<text x="214" y="105.5">+0.10</text>
<text x="224" y="107.4">.008</text>
<text x="230.1" y="105.5">+.004</text>
<text x="338.4" y="103.8">SLOT CENTERLINES</text>
<text x="209.1" y="113.1">SHORT SLOT LENGTH</text>
<text x="216" y="109.3">0.00</text>
<text x="230.5" y="109.3">-.000</text>
<text x="330.6" y="111.1">SECTION K-K</text>
<text x="255.5" y="116.3">2X 1.63</text>
<text x="266.2" y="114.4">+0.13</text>
<text x="268.1" y="118.1">0.00</text>
<text x="276.1" y="116.3">.064</text>
<text x="282.2" y="114.4">+.005</text>
<text x="282.7" y="118.1">-.000</text>
<text x="293.1" y="116.3">DEPTH</text>
<text x="94.7" y="139.5">2X</text>
<text x="100.2" y="139.5">2.13</text>
<text x="42.6" y="144.3">2X 3.25</text>
<text x="55.2" y="144.3">.128</text>
<text x="107.1" y="149.3">X</text>
<text x="246.8" y="154.6">6.25</text>
<text x="254.8" y="154.6">.246</text>
<text x="139.2" y="158.3">6.71</text>
<text x="333.5" y="160.7">15X 0.60±0.10</text>
<text x="355.7" y="160.7">.024±.004</text>
<text x="148.3" y="168.5">14.00</text>
<text x="51.9" y="177.8">2X</text>
<text x="57.3" y="177.8">68.2°</text>
<text x="233.1" y="177.3">6.50</text>
<text x="241.2" y="177.3">.256</text>
<text x="386.6" y="176.1">16X 90°</text>
<text x="252.7" y="184.4">2.25</text>
<text x="260.8" y="184.4">.089</text>
<text x="292.8" y="181">4.25</text>
<text x="300.9" y="181">.167</text>
<text x="329.3" y="181.8">16X 0.15±0.05</text>
<text x="351.5" y="181.8">.006±.002</text>
<text x="343.9" y="191.5">9</text>
<text x="348.4" y="191.5">15X 0.90</text>
<text x="362.8" y="191.5">.035</text>
<text x="297.9" y="193.9">1.75</text>
<text x="305.9" y="193.9">.069</text>
<text x="292.8" y="199.9">5.25</text>
<text x="300.9" y="199.9">.207</text>
<text x="389.6" y="200.9">DETAIL B</text>
<text x="251.2" y="206.9">DETAIL H</text>
<text x="276.9" y="208.6">ALL DIMENSIONS IN 2 PLACES</text>
<text x="388" y="204.1">SCALE 6 : 1</text>
<text x="143.3" y="212.4">2X R 1.50</text>
<text x="249.8" y="210">SCALE 3 : 1</text>
<text x="27.5" y="219.1">10</text>
<text x="41.3" y="223.7">0.13</text>
<text x="34.3" y="228.9">X</text>
<text x="46.2" y="228.9">Y</text>
<text x="36.7" y="243.5">4X R0.25</text>
<text x="51.1" y="243.5">.010</text>
<text x="28.8" y="247.3">PROFILE DOES NOT APPLY</text>
<text x="37.1" y="251.1">TO THESE RADII</text>
<text x="107" y="248.5">Y</text>
<text x="95.1" y="256.1">DETAIL M</text>
<text x="92.8" y="259.2">SCALE 4.5 : 1</text>
</g>
<g font-size="3.2">
<text x="184.2" y="34.7">K</text>
<text x="53.1" y="69.8">M</text>
<text x="184.2" y="128.1">K</text>
<text x="109.9" y="139.5">.084</text>
<text x="149" y="158.3">.264</text>
<text x="159.8" y="168.5">.551</text>
<text x="160.4" y="212.4">.059</text>
</g>
<g font-size="3.2" fill="#0080ff">
<text x="215.4" y="239.8">01</text>
<text x="222.4" y="239.8">080180</text>
<text x="215.4" y="244.8">02</text>
<text x="222.7" y="244.8">080229</text>
<text x="215.4" y="250">03</text>
<text x="222.8" y="250">080313</text>
<text x="215.3" y="255">04</text>
<text x="222.8" y="255">080615</text>
</g>
<g font-size="2.7" fill="#0080ff">
<text x="296.4" y="256.2">JRM</text>
<text x="306.8" y="256.3">03/31/08</text>
<text x="298.3" y="262.9">12/15/2017</text>
<text x="297.5" y="266.1">SHEET 2 OF 3</text>
</g>
<text font-size="2.5" fill="#0080ff" x="257.1" y="252.9">2.25:1</text>
<g font-size="2.1" fill="#0080ff">
<text x="238.3" y="238.5">JRM</text>
<text x="248.6" y="238.5">ANL</text>
<text x="235.8" y="245.7">04/14/08</text>
<text x="236" y="240.6">03/31/08</text>
<text x="238.1" y="243.5">JRM</text>
<text x="246.1" y="245.7">04/14/08</text>
<text x="246.2" y="240.6">03/31/08</text>
<text x="248.5" y="243.6">ANL</text>
<text x="236.5" y="250.7">5/28/08</text>
<text x="239.4" y="248.6">JT</text>
<text x="246.5" y="250.7">5/28/08</text>
<text x="249.1" y="248.6">AL</text>
<text x="236.6" y="255.8">12/8/08</text>
<text x="239.5" y="253.7">JT</text>
<text x="246" y="255.8">12/19/08</text>
<text x="249.2" y="253.6">AL</text>
</g>
</svg>
